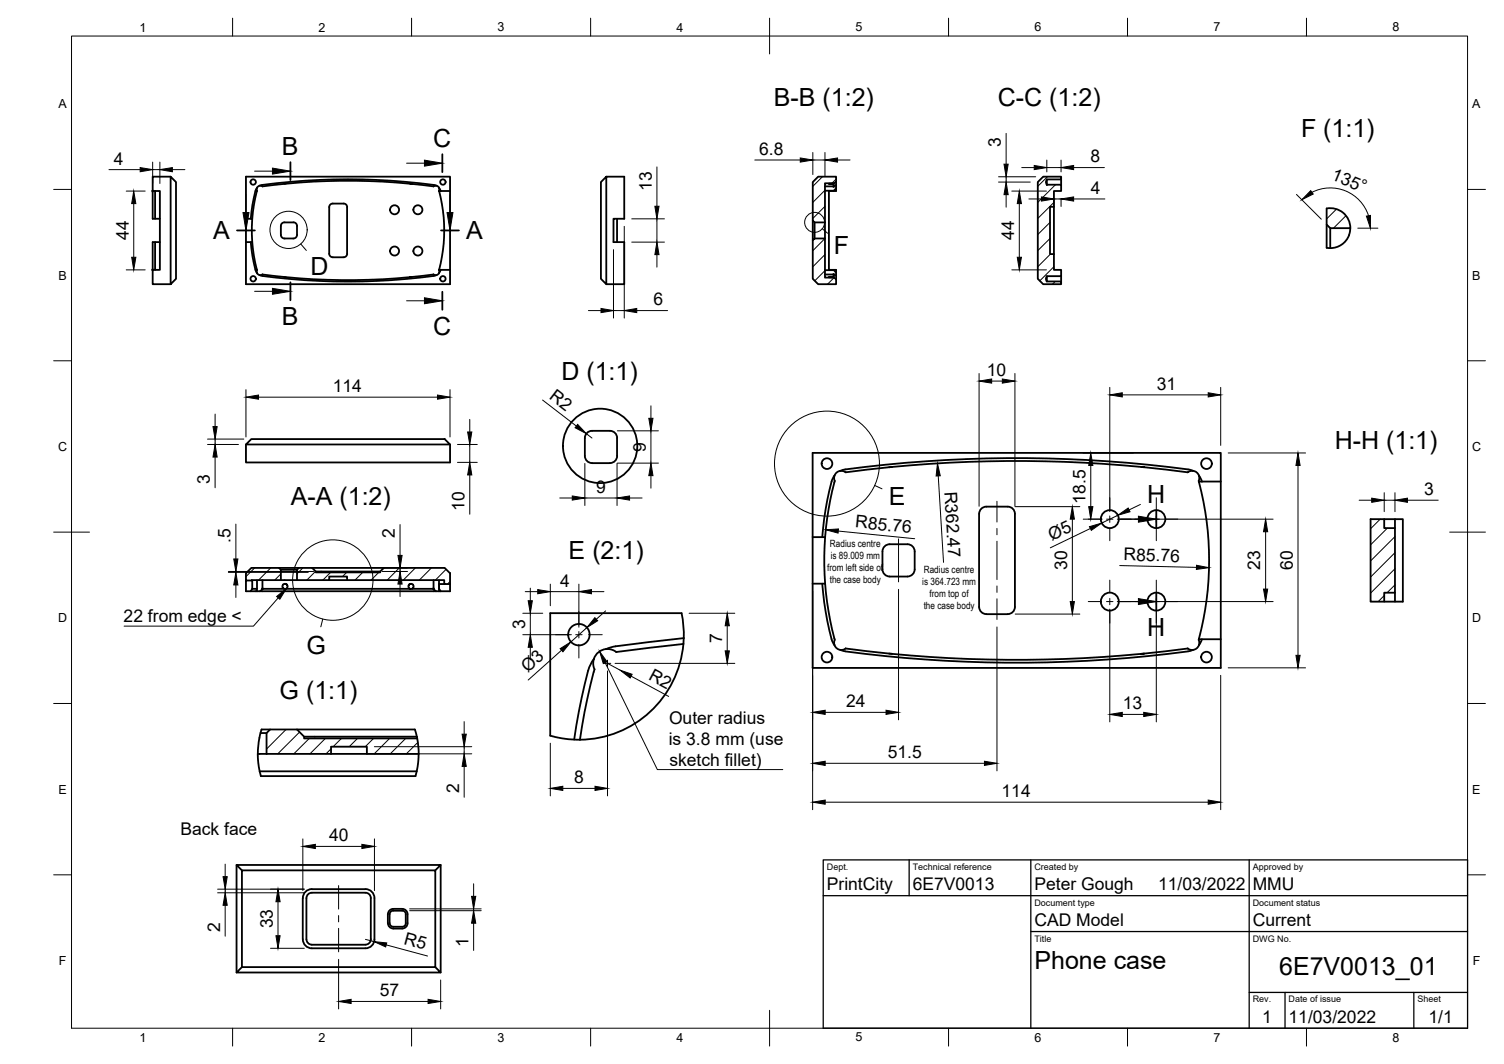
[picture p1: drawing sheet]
<svg xmlns="http://www.w3.org/2000/svg" width="420mm" height="297mm" viewBox="0 0 420 297" stroke-linecap="round" stroke-linejoin="round" font-family="sans-serif">
<!-- layer: Visible -->
<g fill="none" stroke="#000" stroke-width=".51">
<path d="M42.7 53.3v7.8h2M43.3 53.3v7.8M47.7 49.3l1.5 1.5v27l-1.5 1.5zM47.7 49.3h-5v4h2v22h-2v4h5M71.8 52.5v.7l-.9 4-.4 3.9M72.6 51.8l.7 .2M72.6 51.8l-.5 .2-.5 .8a33.7 33.7 0 0 0-1.5 8.3M72.6 51.8a169.4 169.4 0 0 1 49.5 .1l.6 .6M73.3 52h.1M79.8 51.3h-.4M97 57.8v13M97 57.8a.97 .97 0 0 0-1-1h-3a1.01 1.01 0 0 0-1 1v13a1.01 1.01 0 0 0 1 1h3a1.01 1.01 0 0 0 1-1"/>
<path d="M114.6 51.3a179.3 179.3 0 0 0-41.3 .7M115 51.3h-.4l6.5 .7M121.1 52h.1M121.8 51.8l-.7 .2M122.7 53.3h3M122.7 52.5v.6a44.4 44.4 0 0 1 0 22.2M122.7 52.5l.4 .8M169.4 49.3v30l-1.5-1.5v-27l1.5-1.5h5v11.8h-3v6.5h3v11.7h-5M227.1 50.8l1.5-1.5h5v1.5l-.7 .4h-2.4v10.9h-2.9l-.5-.5zM230.5 52h2.4M232.9 51.2v.8M232.9 51.3h-1.4h1.4"/>
<path d="M232.9 53.2v.1M233.6 50.8v2.5h-2v22h2v2.6M233.6 52.5l-.7 .7h-2.4M233.6 51.8l-.7 .2M289.9 50.8l1.5-1.5h5v.8h-4l-.2 .6 .2 .9h4v1.7h-2v4.4h-1.1v13.2h1.1v4.4h2v1.8h-4l-.2 .7 .2 .8h4v.7h-5l-1.5-1.5zM292.4 50.1v1.5M294.4 57.7v13.2M296.4 50.1v1.5M370.6 58.2a5.6 5.6 0 0 1 6.6 5.5h-5.6l-1-1zM43.3 67.6v7.7M44.7 67.6h-2v7.7M68.7 61.1v-11.8h57v30h-57v-18.2h1.8v6.5"/>
<path d="M68.7 67.6h1.8M70.1 67.6l.4 3.9 .9 3.8M70.5 67.6l.4 3.8 .9 4v.8M71.4 75.3l.5 1.1 .7 .4M73.3 76.6a182.1 182.1 0 0 0 41.7 .7l-.4 .1M73.3 76.6l-.7 .2M73.3 76.6h.1M79.4 77.3l.4 .1M82 62.1h-2.5a1.01 1.01 0 0 0-1 1v2.5a1.01 1.01 0 0 0 1 1h2.5M82 62.1a1.01 1.01 0 0 1 1 1v2.5a1.01 1.01 0 0 1-1 1M121.1 76.6l-6.1 .7M121.1 76.6l.7 .2"/>
<path d="M121.1 76.6h.1M122.7 75.3h3M122.7 75.3v.9M123.1 75.3a1.98 1.98 0 0 1-1.9 1.7 173.3 173.3 0 0 1-48.6-.2M172.4 61.1v6.5M227.1 67.1l.5-.5h2.9v10.9h2.4l.7 .4v1.4h-5l-1.5-1.5zM227.1 61.6v5.5M227.6 62.1v4.5M230.5 62.1v4.5M230.5 76.6h2.4l.7 .2M230.5 75.4h2.4M231.5 77.4h1.4z"/>
<path d="M232.9 76.6v.7M232.9 75.3l.7 .9M232.9 77.4v.1M292.4 77.1v1.5M296.4 77.1v1.5M370.6 62.7v6.5M370.6 69.2l1 .1M371.6 63.7v5.6M377.2 63.7l-.1 1.1a5.6 5.6 0 0 1-5.5 4.5M68.7 124.1v5h57v-5M70.2 122.6h54l1.5 1.5h-57zM172.4 122.3v5"/>
<path d="M172.4 122.3a2 2 0 0 0-2-2h-5a2 2 0 0 0-2 2v5a2.04 2.04 0 0 0 2 2h5a2 2 0 0 0 2-2M233.1 132.8l-.4 .6a63.3 63.3 0 0 0-3 16.6M233.1 132.8l.1 1.4a91.8 91.8 0 0 0-2.7 15.8M234.8 131.5l.9 .1 .5 .3M234.8 131.4l-1.2 .6-.5 .8M236.3 131.8h-.1M249.3 130.4h-.9M318.8 130.4a361.2 361.2 0 0 0-82.5 1.5M319.7 130.4h-.9l13 1.5M331.8 131.8h.1M331.9 131a355.6 355.6 0 0 0-96.8 .3l-.3 .1M331.9 131l1.4 .4"/>
<path d="M333.2 131.5l-.9 .1-.5 .3M333.3 131.4l1.2 .6 .4 .8M334.9 134.4h6.1M334.9 132.8v1.3a89.3 89.3 0 0 1 0 44.7v1.3M334.9 132.8l.9 1.6M78 158.5h5.5M78.5 159.1h4.5M83.5 158.5h3.7l1 1.1v.2h18v-.2l1-1.1h17l1.5 1.5v3.1h-1.6v-1.1h-27.1v-1h-5v1h-9v-2.9zM87.2 158.5h20M88.2 159.6h18M227 150v-23.6h114v60.1h-114v-36.5h3.5l-.2 5.2 .2 7.7M248.5 151.9h5a2 2 0 0 1 2 2v5a2 2 0 0 1-2 2"/>
<path d="M248.5 151.9a2 2 0 0 0-2 2v5a2 2 0 0 0 2 2M273.5 143.5v25.9M273.5 143.4a2 2 0 0 1 2-2h6a2 2 0 0 1 2 2.1v25.9a2.04 2.04 0 0 1-2 2.1l-6-.1a2 2 0 0 1-2-2M386.7 144.9h5.2v23.1h-9v-23.1h3.8v2.5h3v18.1h-3v2.5M389.7 144.9v2.5M68.7 162.1l9.8-.1v-2.9l-.5-.6h-7.8l-1.5 1.5v5.1h1.4l.4-.7M70.1 165.1h53M70.3 162.1l.2 2.3M70.5 164.4h1.3M71.8 162v3.1M73.3 164.4h41.7l.4-.3 .1-.4-.1-.5-.4-.2-.6 .1-.3 .4 .1 .5 .4 .4M73.3 164.4l-.7 .7"/>
<path d="M73.3 162v2.4M78.5 162h4.5M79.4 164.4l-.4-.3-.1-.4 .2-.5 .4-.2 .5 .1 .3 .4v.5l-.5 .4M92 162h5M115 164.4h6.1M121.1 162v2.4l.7 .7M122.6 162l.1 3.1M124.1 163.1h-1.4v1.3l.4 .7h2.6v-2M190.9 179.8a29.3 29.3 0 0 1-28.9 26.7M190.9 179.8l-18.7 2.2M191 178.1l-.1 1.7M191 178.1l-19 2.3"/>
<path d="M191 178.1l-.1-3.5-.5-3.4h-36.7v34.2a31.4 31.4 0 0 0 8.3 1.1M227 162.9h3.5M229.7 162.9a70.4 70.4 0 0 0 3 16.6l.4 .6M230.5 162.9a118.9 118.9 0 0 0 2.6 15.9v1.3M248.5 161h5M334.9 178.5h6.1M335.8 178.4l-.9 1.7M389.7 165.5v2.5M164.3 187.2l-2.6 11.5-1.3 7.8M165.9 183.9a3.9 3.9 0 0 0 .2 3 144.9 144.9 0 0 0-4.1 19.6M166 183.9l-1 1.6-.7 1.7M169.3 181.2l-1.8 .7-1 .8-.6 1.2"/>
<path d="M172 180.4l-2.7 .8a3.9 3.9 0 0 1 2.8 .8M172.2 182h.1M233.1 180.1l.5 .8 1.2 .5M234.8 181.4l.3 .2a354.3 354.3 0 0 0 96.8 .2M236.2 181h.1M236.2 181l-.5 .3-.9 .1M236.3 181a363.9 363.9 0 0 0 83.4 1.5h-.9M248.4 182.5h.9M331.8 181l-12.1 1.5M331.8 181l.5 .3 .9 .1M331.8 181h.1M333.3 181.4l-1.4 .4"/>
<path d="M334.9 180.1l-.4 .8-1.2 .5M72 210.5h44.9v.4l-.3 3.4-.5 2.4h-43.2l-.6-2.7zM72.5 215.3h43.9M72.8 204.6h1.7M75.5 203.7h-1.6a.82 .82 0 0 0-1.1 .8 20.6 20.6 0 0 0-.8 6M83 203.7h32.9M85 205.7h31.4M92.5 210.5v-2h10v2M115.9 203.7l.5 2M116.4 205.7l.6 4.8M116.5 206.1h-31.5v-.4l-2-2h-7.5l-1 .9v5.9M66.1 241.5v30"/>
<path d="M67.6 243h54v27h-54zM67.6 243l-1.5-1.5h57l-1.5 1.5M85.5 248.8l1.6-.6h15a2.51 2.51 0 0 1 2.5 2.5v11.5a2.51 2.51 0 0 1-2.5 2.5h-15a2.51 2.51 0 0 1-2.5-2.5v-11.5a2.5 2.5 0 0 1 .9-1.9zM86.2 249.5l.9-.3h15a1.49 1.49 0 0 1 1.5 1.5v11.5a1.49 1.49 0 0 1-1.5 1.5h-15a1.52 1.52 0 0 1-1.5-1.5v-11.5l.1-.5zM108.4 255.2v2.5M108.4 255.2a1.49 1.49 0 0 1 1.5-1.5h2.5a1.49 1.49 0 0 1 1.5 1.5M108.8 255.2v2.5M108.9 255.2a1.01 1.01 0 0 1 1-1h2.5a.97 .97 0 0 1 1 1M113.3 255.2l.1 2.5a1.01 1.01 0 0 1-1 1h-2.5a1.01 1.01 0 0 1-1-1M113.9 255.2v2.5a1.52 1.52 0 0 1-1.5 1.5h-2.5a1.49 1.49 0 0 1-1.5-1.5M123.1 241.5v30M67.6 270l-1.5 1.5h57l-1.5-1.5"/>
<circle cx="70.7" cy="50.8" r=".75"/>
<circle cx="110.2" cy="58.6" r="1.26"/>
<circle cx="116.7" cy="58.6" r="1.26"/>
<circle cx="123.7" cy="50.8" r=".75"/>
<circle cx="70.7" cy="77.8" r=".75"/>
<circle cx="110.2" cy="70.1" r="1.26"/>
<circle cx="116.7" cy="70.1" r="1.26"/>
<circle cx="123.7" cy="77.8" r=".75"/>
<circle cx="167.7" cy="124.5" r="10.4"/>
<circle cx="231" cy="129.4" r="1.49"/>
<circle cx="337" cy="129.4" r="1.49"/>
<circle cx="310" cy="144.9" r="2.51"/>
<circle cx="323" cy="144.9" r="2.51"/>
<circle cx="161.7" cy="177.2" r="3"/>
<circle cx="310" cy="168" r="2.51"/>
<circle cx="323" cy="168" r="2.51"/>
<circle cx="231" cy="183.4" r="1.49"/>
<circle cx="337" cy="183.4" r="1.49"/>
</g>
<g fill="#000" stroke="#000" stroke-width=".28">
<circle cx="42.6" cy="53.3" r=".24"/>
<circle cx="232.9" cy="52" r=".24"/>
<circle cx="42.6" cy="75.3" r=".24"/>
<circle cx="232.9" cy="76.6" r=".24"/>
<circle cx="73.3" cy="164.4" r=".24"/>
<circle cx="121.1" cy="164.4" r=".24"/>
</g>
<!-- layer: Border -->
<g fill="none" stroke="#000" stroke-width=".28">
<path d="M20 10.1h390v276.9h-390zM65 5.1v5M115 5.1v5M165 5.1v5M215 5.1v10M265 5.1v5M315 5.1v5M365 5.1v5M15 52.9h5M410 52.9h5M15 100.7h5M410 100.7h5"/>
<path d="M15 148.6h10M405 148.6h10M15 196.4h5M410 196.4h5M15 244.2h5M410 244.2h5M65 287v5M115 287v5M165 287v5M215 282.1v9.9M265 287v5M315 287v5"/>
<path d="M365 287v5"/>
</g>
<!-- layer: TitleBlock -->
<path d="M230 240.1h180v46.9h-180zM230 250h180M254 240.1v9.9M288 240.1v46.9M349 240.1v46.9M288 260.1h122M349 277.1h61M359 277.1v9.9M395 277.1v9.9" fill="none" stroke="#000" stroke-width=".36"/>
<!-- layer: Hatching -->
<g fill="none" stroke="#000" stroke-width=".28">
<path d="M229.7 49.3l-2.6 2.7M230.5 53.1l-3.4 3.4M230.5 57.6l-3.4 3.4M233.6 50l-1.2 1.2M292.6 49.3l-2.7 2.7M294.4 56.5l-4.5 4.5M294.9 51.6l-5 4.9M296.4 50l-.1 .1M373.4 58.4l-2.8 2.7M230.5 66.6l-3.4 3.4M230.5 71.1l-3.4 3.4M230.5 75.6l-2.9 2.8"/>
<path d="M233 77.5l-1.8 1.8M293.3 62.1l-3.4 3.4M293.3 66.6l-3.4 3.4M293.5 70.9l-3.6 3.6M294.4 74.5l-3.9 3.9M294.8 78.6l-.8 .7M296.4 76.9l-.1 .2M376 60.2l-3.5 3.5M377.2 63.5l-.2 .2M71.1 158.5l-2.4 2.5M75.6 158.5l-3.4 3.5M84.6 158.5l-1.6 1.7"/>
<path d="M88.2 159.5l-2.5 2.5M92.4 159.8l-2.2 2.2M96.8 159.8l-1.1 1.2M101.3 159.8l-2.1 2.2M105.8 159.8l-2.1 2.2M111.5 158.5l-3.3 3.5M116 158.5l-3.4 3.5M120.5 158.5l-3.4 3.5M124.6 158.9l-3 3.1M385.6 144.9l-2.7 2.7M387.6 147.5l-4.7 4.6M389.7 149.8l-6.8 6.8"/>
<path d="M389.7 154.3l-6.8 6.8M389.7 158.8l-6.8 6.8M78.5 160.2l-1.8 1.8M125.7 162.4l-.7 .7M386.7 166.3l-1.7 1.6M389.7 163.3l-2.2 2.1M79.9 203.7l-5.4 5.4M83.7 204.4l-6.1 6M86.4 206.1l-4.3 4.3M90.9 206.1l-4.3 4.3M92.5 209l-1.4 1.4M95.4 206.1l-2.3 2.4"/>
<path d="M99.9 206.1l-2.3 2.4M104.4 206.1l-2.4 2.4M108.8 206.1l-4.3 4.3M113.3 206.1l-4.3 4.3M116.7 207.3l-3.2 3.1"/>
</g>
<!-- layer: Annotations -->
<path d="M81.1 45.3v5M123.6 43.1v5M66.2 64.3h5M81.1 78.8v5M123.2 64.3h5M123.6 81.5v5M323 142.4v5.1M323 165.4v5" fill="none" stroke="#000" stroke-width=".51"/>
<g fill="none" stroke="#000" stroke-width=".28">
<path d="M68.7 54.3v5M71.1 47.8h5M113.6 45.6h5M125.7 54.3v5M84 68.1l1.6 1.8M229.7 63.9l1.5 1.2M71.1 81.3h5M113.6 84h5M244.3 135.5l2.1 1M313 144.9h5M77.7 166.9l-6.9 7.9h-36.1M90.2 172.8l-.6 2.2"/>
<path d="M313 167.9h5M169.1 185l14.5 29.8h35.1"/>
<circle cx="80.6" cy="64.2" r="5.2"/>
<circle cx="227.6" cy="62.1" r="2.78"/>
<circle cx="231" cy="129.4" r="14.7"/>
<circle cx="93" cy="161.9" r="11.2"/>
</g>
<path d="M67.9 59.3h1.7l-.9 5zM76.1 46.9l5 .9-5 .8zM118.6 44.7l5 .9-5 .8zM124.9 59.3h1.6l-.8 5zM76.1 80.5l5 .8-5 .9zM118.6 83.1l5 .9-5 .8zM318 144.1l5 .8-5 .9zM77.3 166.5l2.7-2.2-1.8 3zM318 167.1l5 .8-5 .9zM167.5 181.9l2.1 2.8-1.1 .6z" fill="#000" stroke="#000" stroke-width=".28"/>
<!-- layer: Hatching -->
<circle cx="230.5" cy="62.1" r=".11" fill="#000" stroke="#000" stroke-width=".28"/>
<!-- layer: Dimensions -->
<g fill="none" stroke="#000" stroke-width=".28">
<path d="M281.1 37.2v8.6M30.4 47.4h8.8M35.3 53.3h5.3M37.4 56.8v15M42.7 45.3v5.9M42.7 47.4h2M44.7 45.3v5.9M48.2 47.4h3.4M183.5 46.6v11M210.9 44.7h12.7M227.1 42.6v6.1M227.1 44.7h3.4"/>
<path d="M230.5 42.6v6.5M234 44.7h3.5M279 50.8h8.8M279 49.3h10.3M281.1 49.3v1.5M281.1 54.3v3.5M282.7 53.3h9.6M284.8 56.8v15M285.4 46.8h3.5M287.4 55.5h3.5M292.4 44.7v3.3M292.4 46.8h4"/>
<path d="M294.4 55.4v2.2M294.4 55.5h2M296.4 44.7v3.3M296.4 55.4v2.2M299.9 46.8h8.6M299.9 55.5h8.8M362.2 54.3l6.9 6.9M366.5 53.7a11.2 11.2 0 0 1 15.8 6.5M35.3 75.3h5.3M171.4 69.7v19.1M174.4 63.2v25.6M176.5 67.6h9.1"/>
<path d="M176.5 61.1h9.1M183.5 61.1v6.5M183.5 71.1v3.5M282.7 75.3h9.6M379.3 63.7h5.6M164.4 86.7h3.5M171.4 86.7h3M177.9 86.7h8.6M60.1 115.6v3.5M68.7 108.8v13.2M72.2 110.9h50M125.7 108.8v13.2"/>
<path d="M131.2 117.1v3.5M151.6 111.7l9.4 7.2M181.8 113.3v3.5M273.5 104.3v37M277 106.4h3M283.5 104.3v37M310 108.1v34.7M313.5 110.2h24M341 108.1v16.2M58 124.1h8.6M58 122.6h10.1M60.1 122.6v1.5"/>
<path d="M60.1 127.6v8.6M127.8 124.1h5.5M127.8 129.1h5.5M131.2 124.1v5M131.2 132.6v11M156.4 139h3.5M163.4 129.4v11.7M163.4 139h9M163.8 121.1l1.6 1.2M172.4 129.4v11.7M172.5 120.3h11.4M172.5 129.3h11.4"/>
<path d="M175.9 139h3.5M181.8 120.3v9M181.8 132.8v3.5M262.1 132.9l1.5 24.1M302.6 126.5h14.1M304.7 129.9v11.5M343.1 126.5h21.6M362.6 129.9v53.1M379.7 139.6h3.5M386.7 137.5v5.3M386.7 139.6h3M389.7 137.5v5.3"/>
<path d="M393.2 139.6h8.6M63.8 159.5h23.8M63.8 159.8h22.3M65.9 146.3v9.7M65.9 159.5v.3M106.8 159.5h7.1M106.8 158.5h7.1M111.8 146.4v8.7M111.8 158.5v1M234.2 148.3l21.3 2.1M283.6 141.4h18.1M299.6 144.9v23"/>
<path d="M302.6 144.9h5.3M304.6 147.5l-11.2 5.4M312.1 144.9h43.6M312.3 143.9l-4.5 2.1M312.8 157.9l21.4 .5M318.6 140.8l-3.2 1.6M353.6 148.4v16.1M65.9 163.3v3.5M111.8 163.1v3.4M146 177.2h13.6M146 171.2h5.6M146.7 165.2h3.5"/>
<path d="M148.1 164.2v3.5M148.1 171.2v6M153.7 163.1v6M153.7 165.2h8M161.7 163.1v12M164 175.2l-4.5 4M165.2 165.2h3.5M169.2 170.5l-2.6 2.4M192.5 171.2h12.8M203.2 174.7v7M227 165v61M251 164.5v36.5"/>
<path d="M278.5 175v40.2M283.6 171.4h18.1M310 170v31.5M312.1 167.9h43.6M323 170v31.5M148.1 180.7v3.5M156.9 181.5l-9.3 8.4M169.7 185.2l3.5 1.9M169.7 187.3v34.9M171.8 185.2h33.5M176.3 188.8l10.5 5.6M230.5 198.9h17"/>
<path d="M313.5 199.4h6M341 188.5v37.5M343.1 186.4h21.6M102.6 210.4h29.2M104.6 208.5h27.2M129.7 201.5v3.5M129.7 208.5v1.9M129.7 214v8.6M153.7 207.5v14.7M230.5 213.1h44.5M84.6 234.2v14.4M88.1 236.3h13"/>
<path d="M104.6 234.2v14.4M157.2 220.1h9M230.5 224h107M60.8 248.2h24.2M60.8 249.2h24.2M62.9 241.2v3.5M62.9 248.2v1M62.9 252.7v8.7M77.7 251.7v9.5M114.4 253.7h20M114.4 254.2h20M132.3 246.7v3.5"/>
<path d="M132.3 253.7v.5M132.3 257.7v7.6M75.6 264.7h9.4M94.6 267.8v13.9M98.1 279.6h21.5M102.1 262.2l2.4 .7M107.9 263.8l11.5 3.1M123.1 273.6v8.1"/>
</g>
<g fill="#000" stroke="#000" stroke-width=".28">
<path d="M37.4 53.3l.6 3.5h-1.2zM39.2 46.8l3.5 .6-3.5 .5zM44.7 47.4l3.5-.6v1.1zM182.9 57.6h1.2l-.6 3.5zM223.6 44.1l3.5 .6-3.5 .6zM230.5 44.7l3.5-.6v1.2zM281.1 50.8l.5 3.5h-1.1zM280.5 45.8h1.1l-.5 3.5zM284.8 53.3l.5 3.5h-1.1zM288.9 46.2l3.5 .6-3.5 .6zM290.9 55l3.5 .5-3.5 .6zM296.4 46.8l3.5-.6v1.2z"/>
<path d="M296.4 55.5l3.5-.5v1.1zM366.2 53.2l.7 1-3.2 1.6zM36.8 71.8h1.2l-.6 3.5zM183.5 67.6l.6 3.5h-1.2zM284.2 71.8h1.1l-.5 3.5zM381.7 60.3l1.2-.2-.1 3.6zM167.9 86.1l3.5 .6-3.5 .6zM174.4 86.7l3.5-.6v1.2zM59.5 119.1h1.2l-.6 3.5zM68.7 110.9l3.5-.6v1.1zM122.2 110.3l3.5 .6-3.5 .5zM161.4 118.5l2.4 2.6-3.1-1.7z"/>
<path d="M181.3 116.8h1.1l-.6 3.5zM273.5 106.4l3.5-.6v1.2zM280 105.8l3.5 .6-3.5 .6zM310 110.2l3.5-.5v1.1zM337.5 109.7l3.5 .5-3.5 .6zM60.1 124.1l.6 3.5h-1.2zM130.6 120.6h1.2l-.6 3.5zM131.2 129.1l.6 3.5h-1.2zM159.9 138.5l3.5 .5-3.5 .6zM172.4 139l3.5-.5v1.1zM181.8 129.3l.6 3.5h-1.1zM261.9 129.4l.8 3.4-1.2 .1z"/>
<path d="M304.7 126.5l.6 3.4h-1.2zM362.6 126.5l.6 3.4h-1.2zM383.2 139.1l3.5 .5-3.5 .6zM389.7 139.6l3.5-.5v1.1zM65.3 156h1.2l-.6 3.5zM111.2 155.1h1.1l-.5 3.4zM230.7 147.9l3.5-.2-.1 1.1zM299.6 141.4l.5 3.5h-1.1zM304.1 141.4h1.2l-.6 3.5zM304.4 147l3.4-1-2.9 2.1zM312.3 143.9l2.9-2.1 .5 1.1zM334.3 157.8l3.4 .7-3.5 .5z"/>
<path d="M353.6 144.9l.5 3.5h-1.1zM65.9 159.8l.6 3.5h-1.2zM111.8 159.5l.5 3.6h-1.1zM147.6 167.7h1.1l-.6 3.5zM150.2 164.6l3.5 .6-3.5 .6zM161.7 165.2l3.5-.6v1.2zM166.2 172.4l.8 .9-3 1.9zM203.2 171.2l.6 3.5h-1.2zM299 167.9h1.1l-.5 3.5zM353 164.5h1.1l-.5 3.4zM148.1 177.2l.6 3.5h-1.1zM156.5 181.1l3-1.9-2.2 2.8z"/>
<path d="M173.2 187.1l3.4 1.1-.6 1.1zM202.6 181.7h1.2l-.6 3.5zM227 198.9l3.5-.6v1.1zM247.5 198.3l3.5 .6-3.5 .5zM310 199.4l3.5-.5v1.1zM319.5 198.9l3.5 .5-3.5 .6zM362 183h1.2l-.6 3.4zM129.1 205h1.2l-.6 3.5zM129.7 210.4l.6 3.6h-1.2zM153.7 220.1l3.5-.6v1.2zM166.2 219.5l3.5 .6-3.5 .6zM227 213.1l3.5-.6v1.2z"/>
<path d="M275 212.5l3.5 .6-3.5 .6zM84.6 236.3l3.5-.6v1.2zM101.1 235.7l3.5 .6-3.5 .6zM227 224l3.5-.6v1.1zM337.5 223.4l3.5 .6-3.5 .5zM62.3 244.7h1.2l-.6 3.5zM62.9 249.2l.6 3.5h-1.2zM77.7 248.2l.6 3.5h-1.2zM131.7 250.2h1.2l-.6 3.5zM132.3 254.2l.6 3.5h-1.2zM77.1 261.2h1.2l-.6 3.5zM94.6 279.6l3.5-.6v1.1z"/>
<path d="M104.5 262.9l3.5 .3-.3 1.2zM119.6 279l3.5 .6-3.5 .5z"/>
</g>
<!-- layer: Center Lines -->
<g fill="none" stroke="#000" stroke-width=".28">
<path d="M278.5 139.9v5.8M310 138.9v3.4M323 138.9v3.4M251 150.4v12M278.5 147.5v1.8M278.5 151.1v10.7M304 144.9h3.3M309.1 144.9h1.8M310 144v1.8M310 147.6v3.3M312.7 144.9h3.3M317 144.9h3.3"/>
<path d="M322.1 144.9h1.8M323 144v1.8M323 147.6v3.3M325.7 144.9h3.3M155.2 177.2h3.8M160.8 177.2h1.8M161.7 170.7v3.8M161.7 176.3v1.8M161.7 179.9v3.8M164.4 177.2h3.8M278.5 163.6v1.8M278.5 167.2v5.7"/>
<path d="M304 167.9h3.3M309.1 167.9h1.8M310 162v3.3M310 167.1v1.7M310 170.6v3.4M312.7 167.9h3.3M317 167.9h3.3M322.1 167.9h1.8M323 162v3.3M323 167.1v1.7M323 170.6v3.4M325.7 167.9h3.3"/>
<path d="M168.8 185.2h1.8M169.7 184.3v1.8M94.6 247.2v6.6M94.6 255.6v1.8M94.6 259.2v6.5"/>
</g>
<g font-size="7">
<text x="216.2" y="29.6">B-B (1:2)</text>
<text x="278.8" y="29.6">C-C (1:2)</text>
<text x="121" y="41">C</text>
<text x="363.5" y="38.4">F (1:1)</text>
<text x="78.7" y="43.3">B</text>
<text x="59.5" y="66.8">A</text>
<text x="130.2" y="66.8">A</text>
<text x="233" y="71">F</text>
<text x="86.8" y="76.7">D</text>
<text x="78.7" y="90.8">B</text>
<text x="121" y="93.5">C</text>
<text x="156.8" y="106.1">D (1:1)</text>
<text x="372.9" y="125.2">H-H (1:1)</text>
<text x="81.2" y="140.9">A-A (1:2)</text>
<text x="248.3" y="141">E</text>
<text x="320.5" y="140.4">H</text>
<text x="158.9" y="156.1">E (2:1)</text>
<text x="320.5" y="177.4">H</text>
<text x="85.6" y="182.7">G</text>
<text x="78.1" y="195.2">G (1:1)</text>
<text x="289" y="270.6">Phone case</text>
<text x="357.3" y="272.3">6E7V0013_01</text>
</g>
<g font-size="4.9">
<text x="279.6" y="41.1" transform="rotate(-90 279.6 41.1)">3</text>
<text x="31.8" y="46">4</text>
<text x="212.1" y="43.2">6.8</text>
<text x="304.6" y="45.3">8</text>
<text x="182.1" y="53.2" transform="rotate(-90 182.1 53.2)">13</text>
<text x="371.7" y="50" transform="rotate(23 371.7 50)">135°</text>
<text x="304.8" y="54.2">4</text>
<text x="36" y="67" transform="rotate(-90 36 67)">44</text>
<text x="283.4" y="67" transform="rotate(-90 283.4 67)">44</text>
<text x="182.6" y="85.2">6</text>
<text x="275.7" y="104.9">10</text>
<text x="93" y="109.5">114</text>
<text x="153.2" y="111.2" transform="rotate(38 153.2 111.2)">R2</text>
<text x="323.2" y="108.8">31</text>
<text x="180.4" y="126.1" transform="rotate(-90 180.4 126.1)">9</text>
<text x="58.6" y="135" transform="rotate(-90 58.6 135)">3</text>
<text x="166.5" y="137.6">9</text>
<text x="263.8" y="137.3" transform="rotate(87 263.8 137.3)">R362.47</text>
<text x="129.8" y="142.7" transform="rotate(-90 129.8 142.7)">10</text>
<text x="303.3" y="140.6" transform="rotate(-90 303.3 140.6)">18.5</text>
<text x="397.9" y="138.2">3</text>
<text x="238.8" y="147.2" transform="rotate(6 238.8 147.2)">R85.76</text>
<text x="64.4" y="151.6" transform="rotate(-90 64.4 151.6)">.5</text>
<text x="110.3" y="150.3" transform="rotate(-90 110.3 150.3)">2</text>
<text x="293.8" y="151" transform="rotate(-26 293.8 151)">Ø5</text>
<text x="298.1" y="159.2" transform="rotate(-90 298.1 159.2)">30</text>
<text x="313.8" y="156.4" transform="rotate(1 313.8 156.4)">R85.76</text>
<text x="352.1" y="159.1" transform="rotate(-90 352.1 159.1)">23</text>
<text x="361.1" y="159.1" transform="rotate(-90 361.1 159.1)">60</text>
<text x="156.4" y="163.8">4</text>
<text x="34.5" y="173.8">22 from edge &lt;</text>
<text x="146.7" y="175.6" transform="rotate(-90 146.7 175.6)">3</text>
<text x="201.8" y="179.6" transform="rotate(-90 201.8 179.6)">7</text>
<text x="147.4" y="187.9" transform="rotate(-42 147.4 187.9)">Ø3</text>
<text x="181" y="189.7" transform="rotate(28 181 189.7)">R2</text>
<text x="236.3" y="197.5">24</text>
<text x="313.6" y="198">13</text>
<text x="186.9" y="202">Outer radius</text>
<text x="186.8" y="207.9">is 3.8 mm (use</text>
<text x="187" y="213.8">sketch fillet)</text>
<text x="248" y="211.7">51.5</text>
<text x="128.3" y="221.3" transform="rotate(-90 128.3 221.3)">2</text>
<text x="160.4" y="218.6">8</text>
<text x="279.8" y="222.6">114</text>
<text x="50.4" y="233.1">Back face</text>
<text x="92" y="234.8">40</text>
<text x="231" y="248.5">PrintCity</text>
<text x="255" y="248.5">6E7V0013</text>
<text x="289" y="248.5">Peter Gough</text>
<text x="323.5" y="248.5">11/03/2022</text>
<text x="350" y="248.5">MMU</text>
<text x="61.5" y="260.1" transform="rotate(-90 61.5 260.1)">2</text>
<text x="76.2" y="259.2" transform="rotate(-90 76.2 259.2)">33</text>
<text x="112.6" y="263.6" transform="rotate(15 112.6 263.6)">R5</text>
<text x="289" y="258.6">CAD Model</text>
<text x="350" y="258.6">Current</text>
<text x="130.9" y="264.5" transform="rotate(-90 130.9 264.5)">1</text>
<text x="106.1" y="278.1">57</text>
<text x="352.6" y="285.7">1</text>
<text x="360" y="285.5">11/03/2022</text>
<text x="399.1" y="285.7">1/1</text>
</g>
<g font-size="3.5">
<text x="39" y="8.8">1</text>
<text x="89" y="8.8">2</text>
<text x="139" y="8.8">3</text>
<text x="189" y="8.8">4</text>
<text x="239" y="8.8">5</text>
<text x="289" y="8.8">6</text>
<text x="339" y="8.8">7</text>
<text x="389" y="8.8">8</text>
<text x="16.3" y="30.2">A</text>
<text x="411.3" y="30.2">A</text>
<text x="16.3" y="78">B</text>
<text x="411.3" y="78">B</text>
<text x="16.2" y="125.9">C</text>
<text x="411.2" y="125.9">C</text>
<text x="16.2" y="173.7">D</text>
<text x="411.2" y="173.7">D</text>
<text x="16.3" y="221.6">E</text>
<text x="411.3" y="221.6">E</text>
<text x="16.4" y="269.4">F</text>
<text x="411.4" y="269.4">F</text>
<text x="39" y="290.8">1</text>
<text x="89" y="290.8">2</text>
<text x="139" y="290.8">3</text>
<text x="189" y="290.8">4</text>
<text x="239" y="290.8">5</text>
<text x="289" y="290.8">6</text>
<text x="339" y="290.8">7</text>
<text x="389" y="290.8">8</text>
</g>
<g font-size="2.8">
<text x="231.9" y="152.6">Radius centre</text>
<text x="232.1" y="155.9">is 89.009 mm</text>
<text x="231.1" y="159.3">from left side of</text>
<text x="258.1" y="160">Radius centre</text>
<text x="231.8" y="162.6">the case body</text>
<text x="257.7" y="163.4">is 364.723 mm</text>
<text x="259.7" y="166.7">from top of</text>
<text x="258" y="170.1">the case body</text>
</g>
<g font-size="2.5">
<text x="231" y="242.9">Dept.</text>
<text x="255" y="242.9">Technical reference</text>
<text x="289" y="242.9">Created by</text>
<text x="350" y="242.9">Approved by</text>
<text x="289" y="252.8">Document type</text>
<text x="350" y="252.8">Document status</text>
<text x="289" y="262.9">Title</text>
<text x="350" y="262.9">DWG No.</text>
<text x="350" y="279.9">Rev.</text>
<text x="360" y="279.9">Date of issue</text>
<text x="396" y="279.9">Sheet</text>
</g>
</svg>
